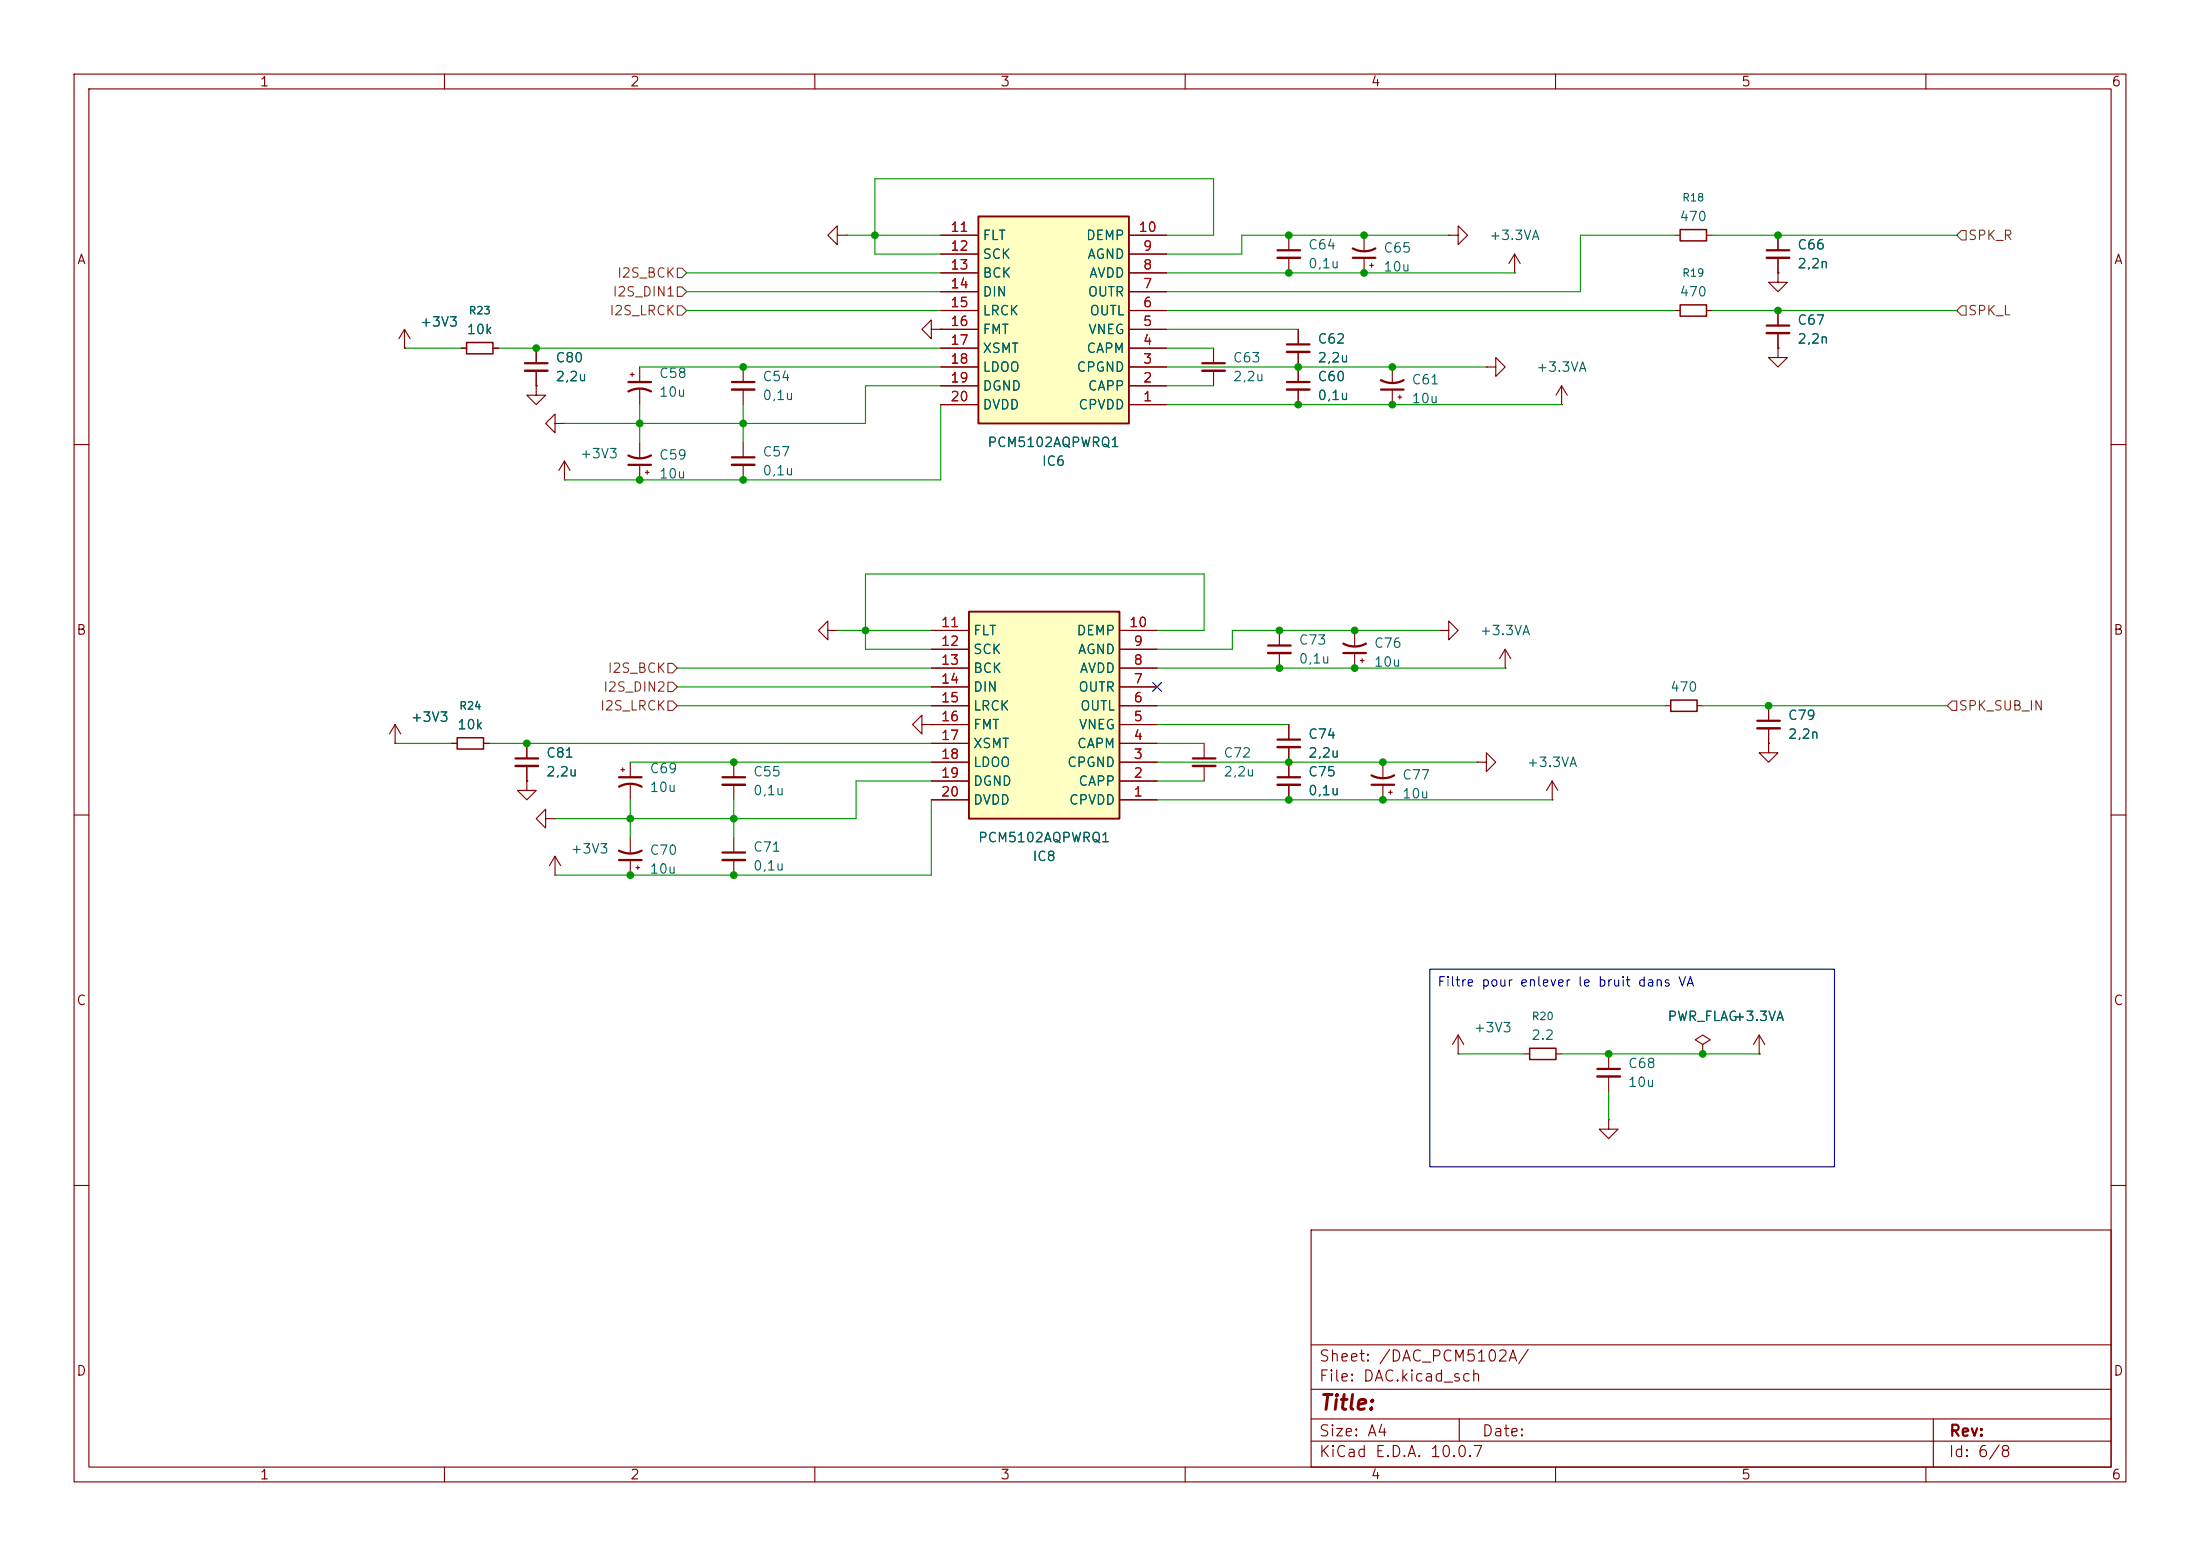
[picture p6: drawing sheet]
<svg xmlns="http://www.w3.org/2000/svg" width="297mm" height="210mm" viewBox="0 0 297 210" stroke-linecap="round" stroke-linejoin="round" font-family="sans-serif">
<g fill="none" stroke="#840000" stroke-width=".15">
<path d="M10 10h277v190h-277zM12 12h273v186h-273zM60 10v2M110 10v2M160 10v2M210 10v2M260 10v2M54.6 47h.1M54.6 44.5l-.8 1.2M54.6 44.5l.8 1.2M54.6 44.5v2.5M86.4 59.7v2"/>
<path d="M10 60h2M86.4 62.7v2.1M87.1 63.8h.5M87.4 63.5v.5M285 60h2M111.8 85.1v-1.3l-1.3 1.3 1.3 1.3v-1.3h1.2M113 85.1h.1M172.7 85.1v2M172.7 88.1v2.1M182.9 85.1v2M182.9 88.1v2.1M183.6 89.2h.5"/>
<path d="M183.9 88.9v.5M194.3 85.1h1.3v1.3l1.2-1.3-1.2-1.3v1.3M194.3 85.1h.1M203.2 90.2h.1M203.2 87.6l-.8 1.3M203.2 87.6l.8 1.3M203.2 87.6v2.6M224.8 95.3h.8M229.1 95.3h.8M238.8 95.3v2M238.8 98.3v2M10 110h2"/>
<path d="M99.1 102.9v2M99.1 105.9v2.1M99.1 113v2.1M99.1 116.1v2M186.7 102.9v2M186.7 105.9v2.1M187.5 106.9h.5M187.7 106.7v.5M238.8 100.3v1.3h-1.3l1.3 1.3 1.2-1.3h-1.2M238.8 100.3h.1M285 110h2M196.8 139.7l-.7 1.3"/>
<path d="M196.8 139.7l.8 1.3M196.8 139.7v2.5M237.5 139.7l-.8 1.3M237.5 139.7l.8 1.3M237.5 139.7v2.5M196.8 142.2h.1M205.7 142.2h.8M210.1 142.2h.7M217.2 142.2v2.1M217.2 145.3v2M229.9 141l1-.7-1-.6-1 .6 1 .7v1.2M229.9 142.2h.1"/>
<path d="M237.5 142.2h.1M10 160h2M177 166h108v32h-108zM285 160h2M60 198v2M110 198v2M160 198v2M177 194.5h108M177 191.5h108M177 187.5h108M177 181.5h108M197 191.5v3"/>
<path d="M210 198v2M260 198v2M261 191.5v6.5"/>
</g>
<path d="M84.8 61.5a3.2 3.2 0 0 0 3.1 0M84.8 62.7h3.1M171.2 87.1h3M181.4 86.9a3.2 3.2 0 0 0 3 0M181.4 88.1h3M237.2 97.3h3.1M97.5 104.9h3.1M97.5 115.1h3.1M185.2 104.6a3.2 3.2 0 0 0 3 0M185.2 105.9h3M215.6 144.3h3.1" fill="none" stroke="#840000" stroke-width=".3"/>
<path d="M171.2 88.1h3M237.2 98.3h3.1M97.5 105.9h3.1M97.5 116.1h3.1M215.6 145.3h3.1" fill="none" stroke="#840000" stroke-width=".33"/>
<path d="M225.6 94.5h3.5v1.5h-3.5zM206.5 141.5h3.6v1.5h-3.6z" fill="none" stroke="#840000" stroke-width=".2"/>
<path d="M132.1 29.2h20.3v28h-20.3z" fill="#ffffc2"/>
<path d="M132.1 29.2h20.3v28h-20.3z" fill="none" stroke="#840000" stroke-width=".25"/>
<g fill="none" stroke="#840000" stroke-width=".15">
<path d="M127 39.4h5.1M127 36.8h5.1M127 34.3h5.1M127 31.8h5.1M152.4 39.4h5.1M152.4 36.8h5.1M152.4 34.3h5.1M152.4 31.8h5.1M240 36.8v1.3h-1.2l1.2 1.3 1.3-1.3h-1.3M240 36.8h.1M240 31.8v2M240 34.8v2"/>
<path d="M100.3 49.5v2.1M100.3 52.6v2M127 54.6h5.1M127 52.1h5.1M127 49.5h5.1M127 47h5.1M127 44.5h5.1M127 41.9h5.1M152.4 54.6h5.1M152.4 52.1h5.1M152.4 49.5h5.1M152.4 47h5.1"/>
<path d="M152.4 44.5h5.1M152.4 41.9h5.1M71.1 105.4v1.3h1.3l-1.3 1.3-1.3-1.3h1.3M71.1 105.4h.1M73.7 110.5v-1.3l-1.3 1.3 1.3 1.3v-1.3h1.2M74.9 110.5h.1M74.9 118.1h.1M74.9 115.6l-.7 1.2M74.9 115.6l.8 1.2M74.9 115.6v2.5M162.6 100.3v2.1M162.6 103.4v2"/>
</g>
<path d="M238.5 33.8h3.1M98.8 51.6h3.1M161 102.4h3.1" fill="none" stroke="#840000" stroke-width=".3"/>
<path d="M238.5 34.8h3.1M98.8 52.6h3.1M161 103.4h3.1" fill="none" stroke="#840000" stroke-width=".33"/>
<path d="M130.8 82.6h20.3v27.9h-20.3z" fill="#ffffc2"/>
<path d="M130.8 82.6h20.3v27.9h-20.3z" fill="none" stroke="#840000" stroke-width=".25"/>
<g fill="none" stroke="#840000" stroke-width=".15">
<path d="M113 31.8v-1.3l-1.2 1.3 1.2 1.2v-1.2h1.3M114.3 31.8h.1M127 31.8h5.1M127 39.4h5.1M127 36.8h5.1M127 34.3h5.1M152.4 31.8h5.1M152.4 39.4h5.1M152.4 36.8h5.1M152.4 34.3h5.1M174 31.8v2M174 34.8v2"/>
<path d="M184.1 31.8v2M184.1 34.8v2M184.9 35.8h.5M185.2 35.6v.5M195.6 31.8h1.2v1.2l1.3-1.2-1.3-1.3v1.3M195.6 31.8h.1M204.5 36.8h.1M204.5 34.3l-.8 1.3M204.5 34.3l.7 1.3M204.5 34.3v2.5M226.1 31.8h.7M230.4 31.8h.7"/>
<path d="M240 36.8h.1M240 31.8v2M240 34.8v2M54.6 47h.1M62.2 47h.8M66.5 47h.8M72.4 52.1v1.2h1.3l-1.3 1.3-1.3-1.3h1.3M72.4 52.1h.1M72.4 47v2M72.4 50v2.1M74.9 57.2v-1.3l-1.2 1.3 1.2 1.2v-1.2h1.3M76.2 57.2h.1"/>
<path d="M85.1 50.5h.5M85.3 50.3v.5M86.4 49.5v2.1M86.4 52.6v2M100.3 59.7v2M125.7 44.5v-1.3l-1.2 1.3 1.2 1.2v-1.2h1.3M127 44.5h.1M127 47h5.1M127 41.9h5.1M127 54.6h5.1M127 52.1h5.1M127 49.5h5.1"/>
<path d="M127 44.5h5.1M152.4 47h5.1M152.4 41.9h5.1M152.4 54.6h5.1M152.4 52.1h5.1M152.4 49.5h5.1M152.4 44.5h5.1M163.8 47v2M163.8 50v2.1M175.3 44.5v2M175.3 47.5v4.1M175.3 52.6v2"/>
<path d="M188 49.5v2.1M188 52.6v2M188.7 53.6h.5M189 53.3v.5M200.7 49.5h1.2v1.3l1.3-1.3-1.3-1.2v1.2M200.7 49.5h.1M210.8 54.6h.1M210.8 52.1l-.7 1.2M210.8 52.1l.8 1.2M210.8 52.1v2.5M226.1 41.9h.7M230.4 41.9h.7"/>
<path d="M240 47v1.3h-1.2l1.2 1.2 1.3-1.2h-1.3M240 47h.1M240 41.9v2M240 45v2M76.2 64.8h.1M76.2 62.2l-.8 1.3M76.2 62.2l.8 1.3M76.2 62.2v2.6M100.3 62.7v2.1M53.3 97.8l-.7 1.3M53.3 97.8l.8 1.3M53.3 97.8v2.5"/>
<path d="M124.5 97.8v-1.3l-1.3 1.3 1.3 1.3v-1.3h1.2M125.7 97.8h.1M125.7 97.8h5.1M125.7 95.3h5.1M125.7 92.7h5.1M125.7 90.2h5.1M125.7 87.6h5.1M125.7 85.1h5.1M151.1 97.8h5.1M151.1 95.3h5.1M151.1 92.7h5.1M151.1 90.2h5.1"/>
<path d="M151.1 87.6h5.1M151.1 85.1h5.1M174 97.8v2M238.8 95.3v2M238.8 98.3v2M53.3 100.3h.1M61 100.3h.7M65.3 100.3h.7M71.1 105.4h.1M71.1 100.3v2.1M71.1 103.4v2M83.8 103.9h.5"/>
<path d="M84.1 103.6v.5M85.1 102.9v2M85.1 105.9v2.1M85.1 113v2.1M85.1 116.1v2M85.9 117.1h.5M86.1 116.8v.5M125.7 108h5.1M125.7 105.4h5.1M125.7 102.9h5.1M125.7 100.3h5.1M151.1 108h5.1"/>
<path d="M151.1 105.4h5.1M151.1 102.9h5.1M151.1 100.3h5.1M174 100.8v4.1M174 105.9v2.1M199.4 102.9h1.3v1.2l1.2-1.2-1.2-1.3v1.3M199.4 102.9h.1M209.5 108h.1M209.5 105.4l-.7 1.3M209.5 105.4l.8 1.3M209.5 105.4v2.6M238.8 100.3h.1"/>
<path d="M217.2 151.1v1.3h1.2l-1.2 1.3-1.3-1.3h1.3M217.2 151.1h.1M229.9 142.2h.1M237.5 142.2h.1"/>
</g>
<g fill="none" stroke="#840000" stroke-width=".3">
<path d="M172.5 33.8h3M182.6 33.5a3.2 3.2 0 0 0 3.1 0M182.6 34.8h3.1M70.9 49h3M84.8 52.8a3.2 3.2 0 0 1 3.1 0M84.8 51.6h3.1M162.3 49h3.1M173.7 51.6h3.1M173.7 46.5h3.1M186.4 51.3a3.2 3.2 0 0 0 3.1 0M186.4 52.6h3.1M238.5 43.9h3.1"/>
<path d="M98.8 61.7h3.1M172.5 99.8h3M69.6 102.4h3M83.6 114.8a3.2 3.2 0 0 0 3 0M83.6 106.2a3.2 3.2 0 0 1 3 0M83.6 104.9h3M83.6 116.1h3M172.5 104.9h3"/>
</g>
<path d="M172.5 34.8h3M70.9 50h3M162.3 50h3.1M173.7 47.5h3.1M173.7 52.6h3.1M238.5 45h3.1M98.8 62.7h3.1M69.6 103.4h3M172.5 100.8h3M172.5 105.9h3" fill="none" stroke="#840000" stroke-width=".33"/>
<path d="M226.8 31h3.6v1.5h-3.6zM63 46.2h3.5v1.6h-3.5zM226.8 41.1h3.6v1.6h-3.6zM61.7 99.6h3.6v1.5h-3.6z" fill="none" stroke="#840000" stroke-width=".2"/>
<path d="M91.4 38.7h.7l.6 .7-.6 .6h-.7zM91.4 36.2h.7l.6 .6-.6 .7h-.7zM264.8 31.1h.6v1.3h-.6l-.6-.6zM91.4 41.3h.7l.6 .6-.6 .6h-.7zM264.8 41.3h.6v1.2h-.6l-.6-.6zM90.2 92.1h.6l.6 .6-.6 .6h-.6zM90.2 89.5h.6l.6 .7-.6 .6h-.6zM90.2 94.6h.6l.6 .7-.6 .6h-.6zM263.5 94.6h.7v1.3h-.7l-.6-.6z" fill="none" stroke="#725600" stroke-width=".15"/>
<g fill="none" stroke="#009600" stroke-width=".15">
<path d="M92.7 36.8h34.3M92.7 39.4h34.3M114.3 31.8h12.7M157.5 31.8h6.3v-7.7h-45.7v10.2h8.9M157.5 36.8h47M195.6 31.8h-28v2.5h-10.1M226.1 31.8h-12.7v7.6h-55.9M231.1 31.8h33.1M54.6 47h7.6M67.3 47h59.7M86.4 49.5h40.6M86.4 54.6v5.1"/>
<path d="M92.7 41.9h34.3M100.3 54.6v5.1M127 52.1h-10.2v5.1h-40.6M127 54.6v10.2h-50.8M157.5 49.5h43.2M157.5 54.6h53.3M157.5 52.1h6.3M157.5 44.5h17.8M157.5 47h6.3M157.5 41.9h68.6M231.1 41.9h33.1M91.4 90.2h34.3"/>
<path d="M91.4 95.3h34.3M91.4 92.7h34.3M113 85.1h12.7M156.2 97.8h17.8M156.2 90.2h47M156.2 85.1h6.4v-7.6h-45.8v10.1h8.9M156.2 95.3h68.6M194.3 85.1h-27.9v2.5h-10.2M229.9 95.3h33M53.3 100.3h7.7M66 100.3h59.7M85.1 102.9h40.6"/>
<path d="M85.1 108v5M99.1 108v5M125.7 105.4h-10.1v5.1h-40.7M125.7 108v10.1h-50.8M156.2 102.9h43.2M156.2 100.3h6.4M156.2 108h53.3M156.2 105.4h6.4M196.8 142.2h8.9M210.8 142.2h26.7M217.2 147.3v3.8"/>
</g>
<path d="M155.6 92.1l1.2 1.2M156.8 92.1l-1.2 1.2" fill="none" stroke="#000084" stroke-width=".15"/>
<path d="M193 130.8h54.6v26.7h-54.6z" fill="none" stroke="#0000c2" stroke-width=".15"/>
<g fill="#009600" stroke="#009600" stroke-width=".14">
<circle cx="238.8" cy="95.3" r=".46"/>
<circle cx="229.9" cy="142.2" r=".46"/>
<circle cx="217.2" cy="142.2" r=".46"/>
<circle cx="240" cy="31.8" r=".46"/>
<circle cx="240" cy="41.9" r=".46"/>
<circle cx="118.1" cy="31.8" r=".46"/>
<circle cx="100.3" cy="49.5" r=".46"/>
<circle cx="86.4" cy="57.2" r=".46"/>
<circle cx="100.3" cy="57.2" r=".46"/>
<circle cx="188" cy="54.6" r=".46"/>
<circle cx="175.3" cy="54.6" r=".46"/>
<circle cx="174" cy="108" r=".46"/>
<circle cx="186.7" cy="102.9" r=".46"/>
<circle cx="182.9" cy="85.1" r=".46"/>
<circle cx="186.7" cy="108" r=".46"/>
<circle cx="182.9" cy="90.2" r=".46"/>
<circle cx="174" cy="102.9" r=".46"/>
<circle cx="172.7" cy="90.2" r=".46"/>
<circle cx="172.7" cy="85.1" r=".46"/>
<circle cx="86.4" cy="64.8" r=".46"/>
<circle cx="100.3" cy="64.8" r=".46"/>
<circle cx="116.8" cy="85.1" r=".46"/>
<circle cx="72.4" cy="47" r=".46"/>
<circle cx="188" cy="49.5" r=".46"/>
<circle cx="174" cy="31.8" r=".46"/>
<circle cx="184.1" cy="31.8" r=".46"/>
<circle cx="184.1" cy="36.8" r=".46"/>
<circle cx="174" cy="36.8" r=".46"/>
<circle cx="175.3" cy="49.5" r=".46"/>
<circle cx="85.1" cy="118.1" r=".46"/>
<circle cx="99.1" cy="118.1" r=".46"/>
<circle cx="71.1" cy="100.3" r=".46"/>
<circle cx="99.1" cy="102.9" r=".46"/>
<circle cx="99.1" cy="110.5" r=".46"/>
<circle cx="85.1" cy="110.5" r=".46"/>
</g>
<text font-size="2" fill="#840000" x="178" y="190.8">Title:</text>
<g font-size="1.5" fill="#840000">
<text x="178" y="184.1">Sheet: /DAC_PCM5102A/</text>
<text x="178" y="186.8">File: DAC.kicad_sch</text>
<text x="178" y="197">KiCad E.D.A. 10.0.7</text>
<text x="178" y="194.2">Size: A4</text>
<text x="200" y="194.2">Date:</text>
<text x="263" y="197">Id: 6/8</text>
<text x="263" y="194.2">Rev:</text>
</g>
<g font-size="1.3" fill="#840000">
<text x="35" y="12">1</text>
<text x="85" y="12">2</text>
<text x="135" y="12">3</text>
<text x="185" y="12">4</text>
<text x="235" y="12">5</text>
<text x="285" y="12">6</text>
<text x="10.3" y="36">A</text>
<text x="285.3" y="36">A</text>
<text x="10.2" y="86">B</text>
<text x="285.2" y="86">B</text>
<text x="10.2" y="136">C</text>
<text x="285.2" y="136">C</text>
<text x="10.2" y="186">D</text>
<text x="285.2" y="186">D</text>
<text x="35" y="200">1</text>
<text x="85" y="200">2</text>
<text x="135" y="200">3</text>
<text x="185" y="200">4</text>
<text x="235" y="200">5</text>
<text x="285" y="200">6</text>
</g>
<g font-size="1.3" fill="#a90000">
<text x="128.2" y="31.6">11</text>
<text x="128.2" y="34.2">12</text>
<text x="153.6" y="31.6">10</text>
<text x="154.2" y="34.2">9</text>
<text x="128.2" y="36.7">13</text>
<text x="128.2" y="39.2">14</text>
<text x="128.2" y="41.8">15</text>
<text x="154.2" y="41.8">6</text>
<text x="154.2" y="39.2">7</text>
<text x="154.2" y="36.7">8</text>
<text x="128.2" y="44.3">16</text>
<text x="128.2" y="46.9">17</text>
<text x="154.2" y="46.9">4</text>
<text x="154.2" y="44.3">5</text>
<text x="128.2" y="49.4">18</text>
<text x="128.2" y="51.9">19</text>
<text x="154.2" y="51.9">2</text>
<text x="154.2" y="49.4">3</text>
<text x="128.2" y="54.5">20</text>
<text x="154.2" y="54.5">1</text>
<text x="126.9" y="85">11</text>
<text x="126.9" y="87.5">12</text>
<text x="152.3" y="85">10</text>
<text x="152.9" y="87.5">9</text>
<text x="126.9" y="90">13</text>
<text x="126.9" y="92.6">14</text>
<text x="126.9" y="95.1">15</text>
<text x="152.9" y="95.1">6</text>
<text x="152.9" y="92.6">7</text>
<text x="152.9" y="90">8</text>
<text x="126.9" y="97.7">16</text>
<text x="126.9" y="100.2">17</text>
<text x="152.9" y="100.2">4</text>
<text x="152.9" y="97.7">5</text>
<text x="126.9" y="102.7">18</text>
<text x="126.9" y="105.3">19</text>
<text x="126.9" y="107.8">20</text>
<text x="152.9" y="107.8">1</text>
<text x="152.9" y="105.3">2</text>
<text x="152.9" y="102.7">3</text>
</g>
<g font-size="1.3" fill="#006464">
<text x="132.6" y="32.7">FLT</text>
<text x="132.6" y="35.3">SCK</text>
<text x="146.5" y="32.7">DEMP</text>
<text x="146.7" y="35.3">AGND</text>
<text x="176.5" y="34">C64</text>
<text x="186.7" y="34.4">C65</text>
<text x="201" y="32.7">+3.3VA</text>
<text x="226.7" y="30.2">470</text>
<text x="242.6" y="34">C66</text>
<text x="132.6" y="37.8">BCK</text>
<text x="132.6" y="40.3">DIN</text>
<text x="146.8" y="40.3">OUTR</text>
<text x="146.9" y="37.8">AVDD</text>
<text x="176.5" y="36.5">0,1u</text>
<text x="186.7" y="37">10u</text>
<text x="226.7" y="40.3">470</text>
<text x="242.6" y="36.5">2,2n</text>
<text x="56.6" y="44.4">+3V3</text>
<text x="62.9" y="45.4">10k</text>
<text x="132.6" y="42.9">LRCK</text>
<text x="132.6" y="45.4">FMT</text>
<text x="132.6" y="48">XSMT</text>
<text x="146.6" y="48">CAPM</text>
<text x="146.8" y="45.4">VNEG</text>
<text x="147" y="42.9">OUTL</text>
<text x="177.8" y="46.7">C62</text>
<text x="242.6" y="44.1">C67</text>
<text x="242.6" y="46.7">2,2n</text>
<text x="74.9" y="49.2">C80</text>
<text x="74.9" y="51.8">2,2u</text>
<text x="88.9" y="51.3">C58</text>
<text x="88.9" y="53.9">10u</text>
<text x="102.9" y="51.8">C54</text>
<text x="132.6" y="50.5">LDOO</text>
<text x="132.6" y="53">DGND</text>
<text x="145.3" y="50.5">CPGND</text>
<text x="146.8" y="53">CAPP</text>
<text x="166.4" y="49.2">C63</text>
<text x="166.4" y="51.8">2,2u</text>
<text x="177.8" y="49.2">2,2u</text>
<text x="177.8" y="51.8">C60</text>
<text x="190.5" y="52.2">C61</text>
<text x="207.3" y="50.5">+3.3VA</text>
<text x="102.9" y="54.3">0,1u</text>
<text x="132.6" y="55.6">DVDD</text>
<text x="145.5" y="55.6">CPVDD</text>
<text x="177.8" y="54.3">0,1u</text>
<text x="190.5" y="54.7">10u</text>
<text x="78.2" y="62.2">+3V3</text>
<text x="88.9" y="62.4">C59</text>
<text x="88.9" y="64.9">10u</text>
<text x="102.9" y="61.9">C57</text>
<text x="102.9" y="64.5">0,1u</text>
<text x="133.2" y="60.7">PCM5102AQPWRQ1</text>
<text x="140.6" y="63.2">IC6</text>
<text x="131.3" y="86.1">FLT</text>
<text x="131.3" y="88.6">SCK</text>
<text x="145.3" y="86.1">DEMP</text>
<text x="145.4" y="88.6">AGND</text>
<text x="175.2" y="87.3">C73</text>
<text x="175.2" y="89.9">0,1u</text>
<text x="185.4" y="87.8">C76</text>
<text x="199.7" y="86.1">+3.3VA</text>
<text x="131.3" y="91.1">BCK</text>
<text x="131.3" y="93.7">DIN</text>
<text x="145.5" y="93.7">OUTR</text>
<text x="145.7" y="91.1">AVDD</text>
<text x="185.4" y="90.3">10u</text>
<text x="225.4" y="93.7">470</text>
<text x="55.4" y="97.7">+3V3</text>
<text x="61.6" y="98.8">10k</text>
<text x="131.3" y="96.2">LRCK</text>
<text x="131.3" y="98.8">FMT</text>
<text x="131.3" y="101.3">XSMT</text>
<text x="145.3" y="101.3">CAPM</text>
<text x="145.6" y="98.8">VNEG</text>
<text x="145.7" y="96.2">OUTL</text>
<text x="176.5" y="100">C74</text>
<text x="241.3" y="97.5">C79</text>
<text x="241.3" y="100">2,2n</text>
<text x="73.6" y="102.6">C81</text>
<text x="73.6" y="105.1">2,2u</text>
<text x="87.6" y="104.7">C69</text>
<text x="87.6" y="107.2">10u</text>
<text x="101.6" y="105.1">C55</text>
<text x="101.6" y="107.6">0,1u</text>
<text x="131.3" y="103.8">LDOO</text>
<text x="131.3" y="106.4">DGND</text>
<text x="144" y="103.8">CPGND</text>
<text x="145.5" y="106.4">CAPP</text>
<text x="165.1" y="102.6">C72</text>
<text x="165.1" y="105.1">2,2u</text>
<text x="176.5" y="102.6">2,2u</text>
<text x="176.5" y="105.1">C75</text>
<text x="176.5" y="107.6">0,1u</text>
<text x="189.2" y="105.5">C77</text>
<text x="206" y="103.8">+3.3VA</text>
<text x="131.3" y="108.9">DVDD</text>
<text x="132" y="114">PCM5102AQPWRQ1</text>
<text x="144.2" y="108.9">CPVDD</text>
<text x="189.2" y="108.1">10u</text>
<text x="76.9" y="115.5">+3V3</text>
<text x="87.6" y="115.7">C70</text>
<text x="87.6" y="118.2">10u</text>
<text x="101.6" y="115.3">C71</text>
<text x="101.6" y="117.8">0,1u</text>
<text x="139.3" y="116.5">IC8</text>
<text x="198.9" y="139.6">+3V3</text>
<text x="206.6" y="140.7">2.2</text>
<text x="225" y="138.1">PWR_FLAG</text>
<text x="234" y="138.1">+3.3VA</text>
<text x="219.7" y="144.5">C68</text>
<text x="219.7" y="147">10u</text>
</g>
<g font-size="1.3" fill="#725600">
<text x="265.6" y="32.7">SPK_R</text>
<text x="82.6" y="40.3">I2S_DIN1</text>
<text x="83.2" y="37.8">I2S_BCK</text>
<text x="82.2" y="42.9">I2S_LRCK</text>
<text x="265.6" y="42.9">SPK_L</text>
<text x="81.3" y="93.7">I2S_DIN2</text>
<text x="82" y="91.1">I2S_BCK</text>
<text x="80.9" y="96.2">I2S_LRCK</text>
<text x="264.3" y="96.2">SPK_SUB_IN</text>
</g>
<text font-size="1.3" fill="#0000c2" x="194" y="133.5">Filtre pour enlever le bruit dans VA</text>
<g font-size="1" fill="#006464">
<text x="227" y="27.4">R18</text>
<text x="227" y="37.6">R19</text>
<text x="63.2" y="42.7">R23</text>
<text x="61.9" y="96">R24</text>
<text x="206.7" y="137.9">R20</text>
</g>
</svg>
